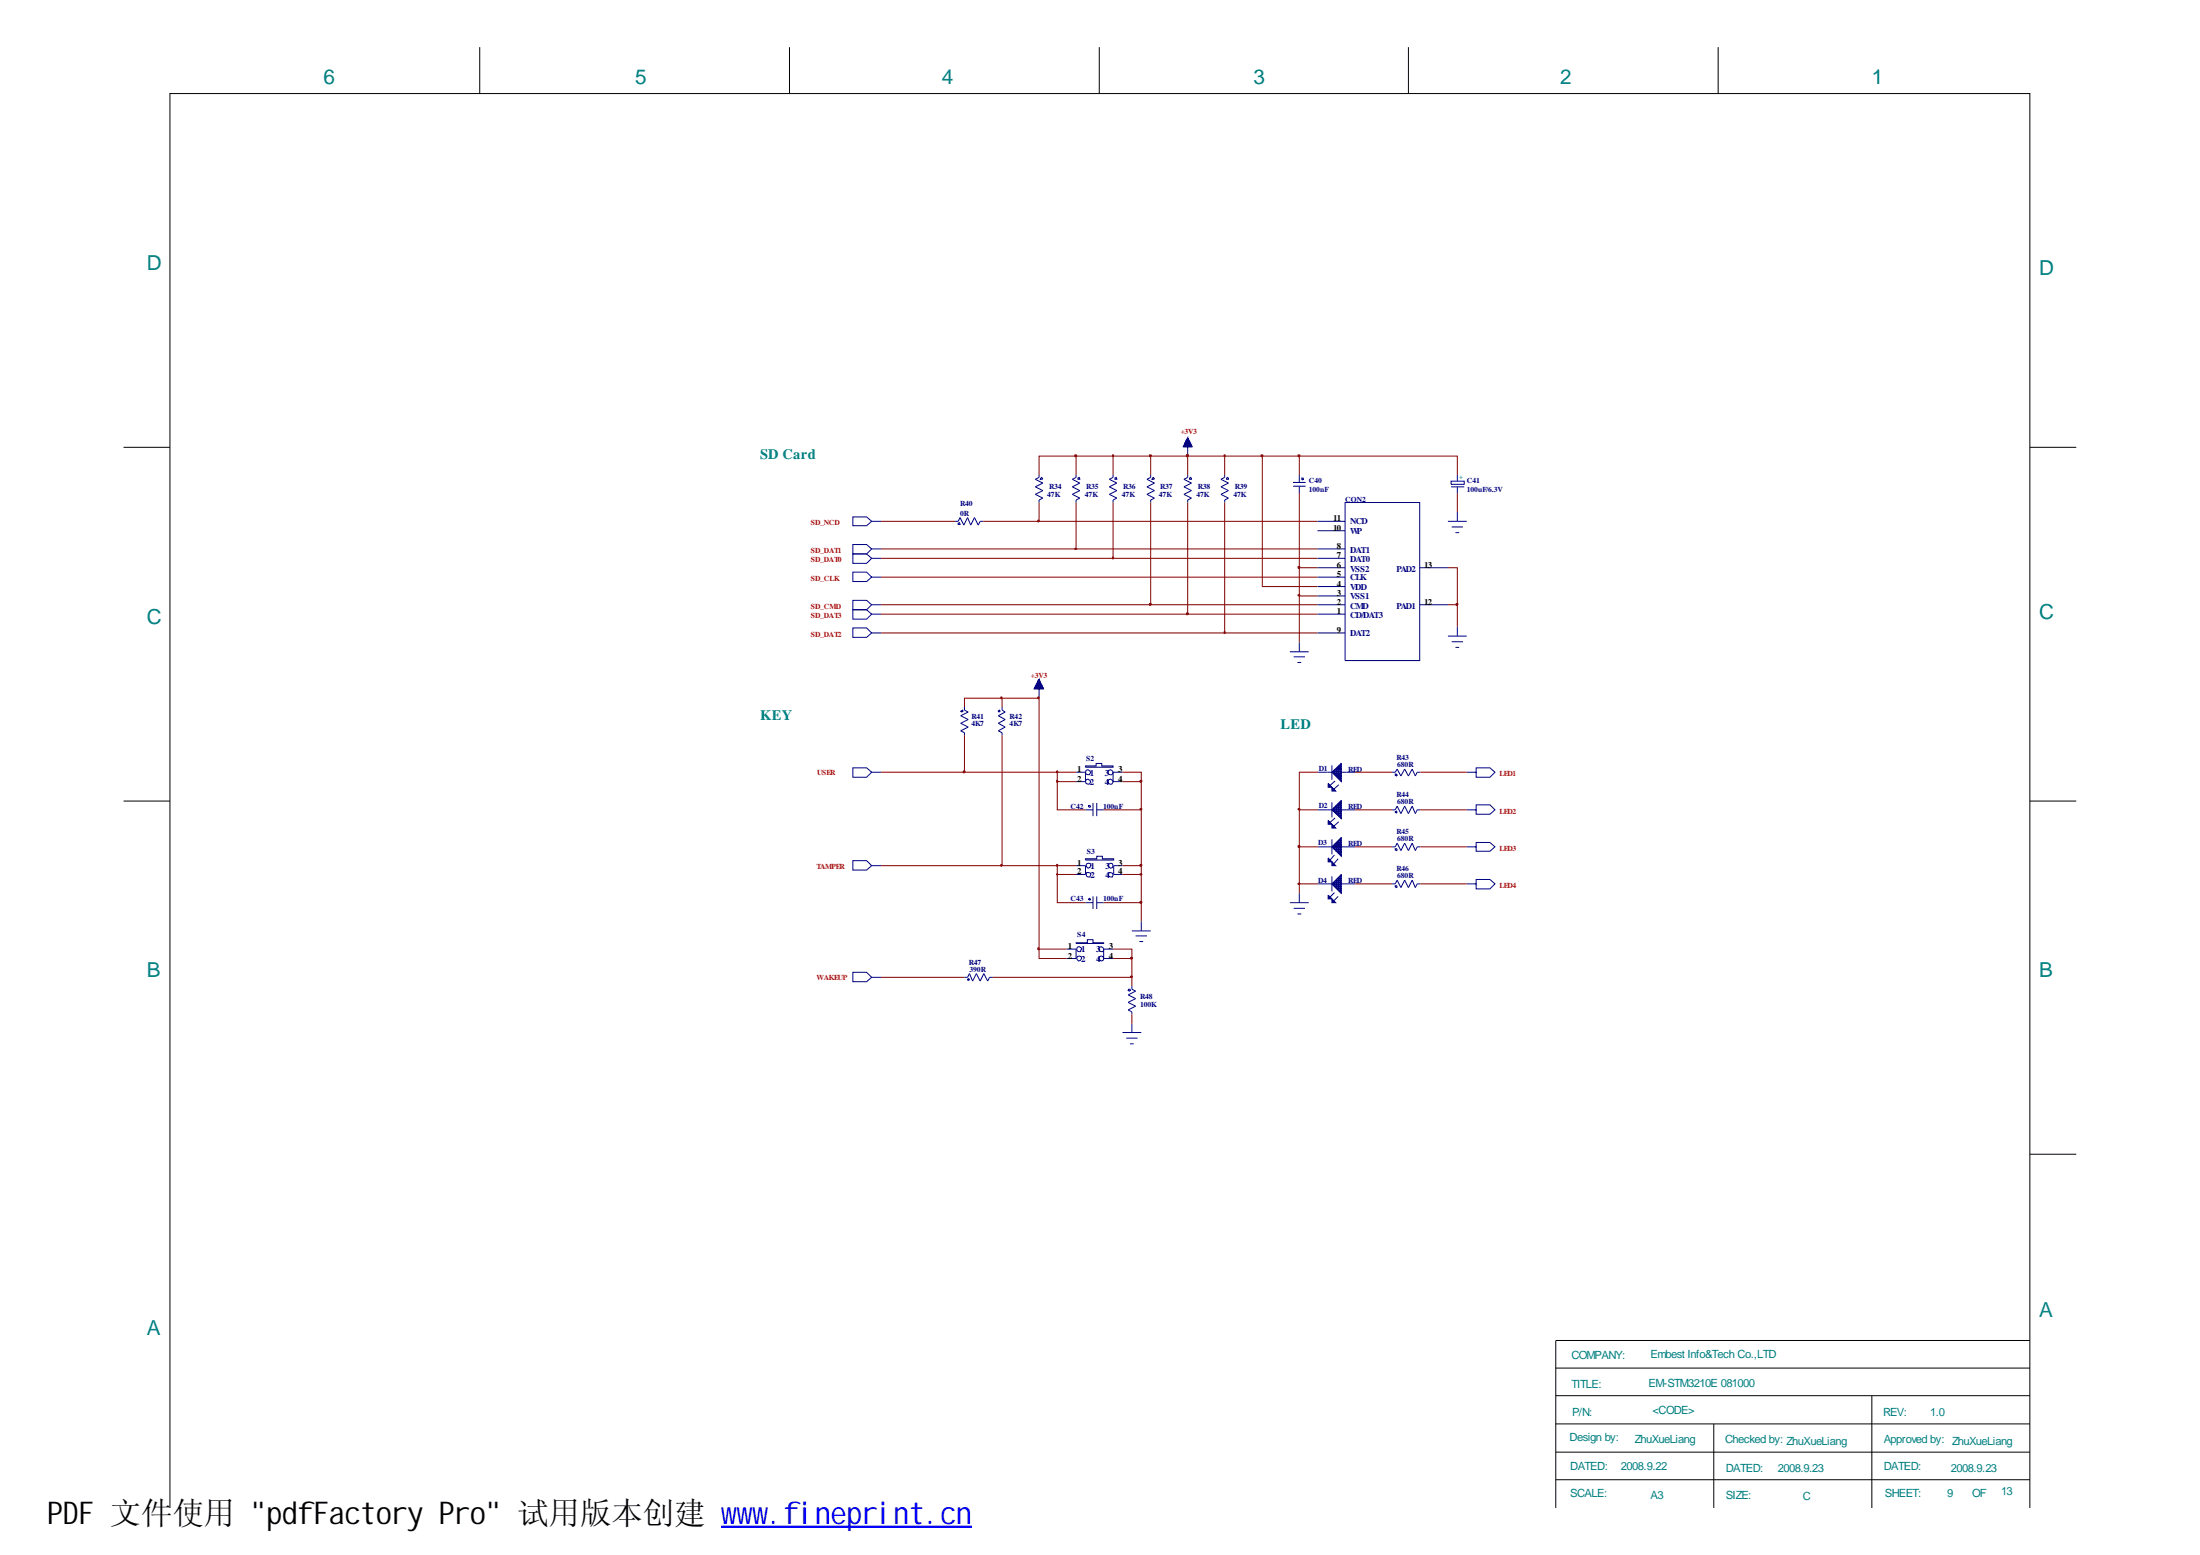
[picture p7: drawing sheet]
<svg xmlns="http://www.w3.org/2000/svg" width="297mm" height="210mm" viewBox="0 0 297 210" stroke-linecap="round" stroke-linejoin="round" font-family="sans-serif">
<g fill="none" stroke="#000080" stroke-width=".14">
<path d="M159.9 60h.9M159.9 59.9h.9v.4M160 59.6h.7M160.1 59.5h.5v.8M160.1 59.5v.8M160.2 59.5h.3M160.2 59.4h.3v.9M160.2 59.3v1M160.3 59.3h.1M160.7 59.8h-.8v.5M117.7 77.9l-.7-.7h-1.9v1.3h1.9l.7-.6h1.3M117.7 70.4l-.7-.6h-1.9v1.2h1.9l.7-.6h1.3"/>
<path d="M117.7 74.1l-.7-.6h-1.9v1.3h1.9l.7-.7h1.3M117.7 75.4l-.7-.6h-1.9v1.2h1.9l.7-.6h1.3M128.9 70.4h.5l.2-.5 .5 1 .5-1 .5 1 .5-1 .5 1 .2-.5h.5M129.4 70.6l.1-.1 .1 .3h-.2zM140.3 64.1v.3l-.5 .3 1 .5-1 .5 1 .5-1 .5 1 .5-.5 .3v.3M140.5 64.5l.1-.1 .2 .2-.3 .1zM145.3 64.1v.3l-.5 .3 1 .5-1 .5 1 .5-1 .5 1 .5-.5 .3v.3M145.5 64.5l.2-.1 .1 .3h-.3zM150.3 64.1v.3l-.5 .3 1 .5-1 .5 1 .5-1 .5 1 .5-.5 .3v.3M150.5 64.5l.2-.1 .1 .3h-.3zM155.4 64.1v.3l-.5 .3 1 .5-1 .5 1 .5-1 .5 1 .5-.5 .3v.3M155.6 64.5l.1-.1 .2 .2-.4 .1z"/>
<path d="M159.8 60.2h1.2v.1h-1.2zM159.9 60h1v.3M160 60.3v-.6h.7v.6M160.3 60.3v-1.1h.1v1.1M160.4 60.3v-1.2l.6 1.2h-1.2l.6-1.2v2.5M160.4 64.1v.3l-.5 .3 1 .5-1 .5 1 .5-1 .5 1 .5-.5 .3v.3M160.6 64.5l.2-.1 .1 .3h-.3zM161 60.1h-1.1v.2M165.4 64.1v.3l-.6 .3 1.1 .5-1.1 .5 1.1 .5-1.1 .5 1.1 .5-.5 .3v.3M165.6 64.5l.2-.1 .1 .3h-.3zM174.6 65.6h1.7M174.6 65.1h1.7"/>
<path d="M175.4 64.1v1M175.4 65.6v1M175.8 64.5h.1l.1 .2-.1 .1zM177.9 70.4h3.7M177.9 71.6h3.7M177.9 74.1h3.7M177.9 75.4h3.7M177.9 76.6h3.7M177.9 77.9h3.7M177.9 79.2h3.7M181.6 67.8h10.1v21.4h-10.1zM191.7 76.6h3.8"/>
<path d="M195.5 70.4h2.5M195.9 65h1.8v.4h-1.8zM195.9 65.7h1.8M196 71.1h1.5M196.5 71.9h.5M196.8 64.1v.9M196.8 65.7v.9M196.8 69.1v1.3M117.7 81.6l-.7-.6h-1.9v1.3h1.9l.7-.7h1.3M117.7 82.9l-.7-.6h-1.9v1.3h1.9l.7-.7h1.3M117.7 85.4l-.7-.6h-1.9v1.2h1.9l.7-.6h1.3M129.8 95.9h.2v.1l-.1 .1-.2-.1z"/>
<path d="M130.2 95.4v.5l.5 .2-1 .5 1 .5-1 .5 1 .5-1 .6 .5 .2v.3M134.8 95.9h.2v.1l-.1 .1zM135.3 95.4v.5l.4 .2-.9 .5 .9 .5-.9 .5 .9 .5-.9 .6 .5 .2v.3M139.7 92.9h1.2v.1h-1.3M139.8 92.7h1v.3M139.9 92.6h.8v.4M139.9 92.4h.7v.6M140 92.3h.5v.7M140 92.2v.8M140 92.2h.5M140.1 92h.4v1M140.1 92h.3"/>
<path d="M140.1 93v-1.1h.3v1.1M140.2 91.8h.1v1.2M140.2 91.7v1.3M140.3 91.7l.6 1.3h-1.3l.7-1.3v2.5M140.5 92.1h-.5v.9M140.6 92.5h-.7v.5M140.7 92.6h-.9v.4M140.8 92.8h-1.1v.2M174.2 88h2.5M174.7 88.7h1.5M175.2 89.4h.5M175.4 86.7v1.3"/>
<path d="M177.9 80.4h3.7M177.9 81.6h3.7M177.9 82.9h3.7M177.9 85.4h3.7M191.7 81.6h3.8M195.5 85.9h2.5M196 86.6h1.5M196.5 87.4h.5M196.8 84.6v1.3M117.7 104.2l-.7-.6h-1.9v1.3h1.9l.7-.7h1.3M117.7 116.9l-.7-.7h-1.9v1.2h1.9l.7-.5h1.3M145.3 104.2h1.3v1.3h-1.3"/>
<path d="M145.3 116.9h1.3v1.1h-1.3M146.6 103.4h1.4v-.3h.8v.3h1.5v.2h-3.7zM146.6 115.9h1.5v-.3h.7v.3h1.6v.2h-3.8zM146.6 109.3h1M146.6 104l.3-.1 .3 .2v.2l-.1 .3-.5-.1v-.3zM146.6 105.3l.3-.1 .3 .1v.3l-.1 .2h-.5v-.3zM146.7 116.6l.3-.1 .2 .1 .1 .3h-.1v.2l-.3 .1-.2-.2-.1-.2zM146.7 117.8l.5 .1 .1 .1-.1 .4-.5-.1-.1-.3zM147 108.7h.2v.2v.1l-.2-.1zM147.6 108.4v1.8M148.1 109.3h.9M148.1 108.4v1.8"/>
<path d="M149.7 104l.2-.1 .3 .2 .1 .2-.2 .3-.4-.1-.1-.3zM149.7 105.3l.2-.1 .3 .1 .1 .3-.2 .2h-.4l-.1-.3zM149.8 116.6l.1-.1 .3 .1 .1 .3-.1 .2-.3 .1-.2-.2-.1-.2zM149.8 117.8l.4 .1 .1 .1-.1 .4-.5-.1-.1-.3zM150.3 104.2v1.3M150.3 104.2h1.3M150.3 105.5h1.3M151.6 116.9h-1.2v1.1h1.2M178 114.3h1.8M178 119.3h1.8M178 104.2h1.8M178 109.3h1.8"/>
<path d="M179.3 105.8l.5 .5h-.5zM179.3 110.8l.5 .5h-.5zM179.3 115.8l.5 .5h-.5zM179.3 106.2h.4v.1M179.3 106.1h.4v.2M179.3 105.9h.2v.4M179.3 105.8h.1v.5M179.3 110.8h.1v.5M179.3 110.9h.2v.4M179.3 116h.2v.3M179.3 111.1h.4v.2M179.3 111.2h.4v.1"/>
<path d="M179.3 116.3h.4M179.3 116.1h.4M179.3 115.8h.1M179.4 115.9v.4M179.7 116.2v.1M179.8 104.2l1.3-1.1v2.4zM179.8 106.3l.5 .5h-.5zM179.8 111.3l.5 .5h-.5zM179.8 116.3l.5 .6h-.5zM179.8 106.4h.1v.4M179.8 111.4h.1v.4M179.8 106.4h.2v.4"/>
<path d="M179.8 111.4h.2v.4M179.8 116.5h.2v.4M179.8 106.6h.4v.2M179.8 111.6h.4v.2M179.8 106.7h.5v.1M179.8 111.7h.5v.1M179.8 116.8h.5v.1M179.8 103.3v2M179.8 108.3v2M179.8 113.3v2M179.8 118.3v2M179.8 116.3h.1"/>
<path d="M179.9 104.2v.1h1.2M179.9 104.2h1.2M179.9 116.4v.5M180 109.1v.4h1.1M180 109.1h1.1M180 119.5h1.1M180.1 114.7h1M180.1 119.6h1M180.2 104v.6h.9M180.2 103.9h.9M180.2 116.7v.2M180.2 115.4l-.6 .7"/>
<path d="M180.3 108.9v.8h.8M180.3 105.4l-.7 .6M180.3 108.8h.8M180.3 110.4l-.7 .6M180.3 119.7h.8M180.3 114.9h.8M180.3 119.9h.8M180.5 108.6v1.4h.6M180.5 108.6h.6M180.5 120h.6M180.6 115.1h.5M180.7 115.9l-.6 .7h-.3"/>
<path d="M180.8 108.4v1.9h.3M180.8 105.9l-.7 .6M180.8 108.3h.3M180.8 110.9l-.7 .6M180.8 115.3h.3M181.1 103.5h-.4v1.6h.4M181.1 108.5h-.4v1.6h.4M181.1 113.5h-.4v1.7M181.1 118.5h-.4v1.7M181.1 114.3h1.9M181.1 108v2.5l-1.3-1.2zM181.1 113v2.6l-1.3-1.3z"/>
<path d="M181.1 118v2.6l-1.3-1.3zM181.1 104.1h-1.1v.3h1.1M181.1 114.1h-1.1v.4h1.1M181.1 119.1h-1.1v.5M181.1 103.8h-.8v.9h.8M181.1 113.9h-.8v.8h.8M181.1 118.9h-.8v.9M181.1 103.6h-.6v1.3h.6M181.1 113.6h-.6v1.4h.6M181.1 118.6h-.6v1.5M181.1 103.1h-.1v2.3h.1M181.1 108.1h-.1v2.3h.1"/>
<path d="M181.1 113.1h-.1v2.4h.1M181.1 118.1h-.1v2.5M181.1 109.2h-1.2v.1h3.1M181.1 114.2h-1.2v.2h1.2M181.1 109h-.9v.6h.9M181.1 114h-.9v.7M181.1 119.1h-.9v.5M181.1 103.7h-.7v1.1h.7M181.1 108.7h-.7v1.1h.7M181.1 113.7h-.7v1.2M181.1 118.8h-.7v1.1M181.1 103.2h-.2v2.1h.2"/>
<path d="M181.1 108.2h-.2v2.1h.2M181.1 113.2h-.2v2.2M181.1 118.3h-.2v2.1M181.1 103.3h-.3v1.9h.3M181.1 113.4h-.3v1.8h.3M181.1 118.4h-.3v1.9M181.1 104.2h1.9M183 119.3h-3.1v.1h1.2M188 114.3h.4l.2-.5 .5 1 .6-1 .5 1 .5-1 .4 1 .2-.5h.5M188 119.3h.4l.2-.5 .5 1 .6-1 .5 1 .5-1 .4 1 .2-.5h.5M188 104.2h.4l.2-.4 .5 .9 .6-.9 .5 .9 .5-.9 .4 .9 .2-.5h.5M188 109.3h.4l.2-.5 .5 1 .6-1 .5 1 .5-1 .4 1 .2-.5h.5"/>
<path d="M188.4 114.6h.2v.1v.1l-.2-.1zM188.4 119.6h.2v.1v.1l-.2-.1zM188.4 104.5h.2v.2h-.2zM188.4 109.6l.2-.1v.2zM198 104.2h1.3v-.6h1.9l.6 .6-.6 .7h-1.9v-.7M198 109.3h1.3v-.7h1.9l.6 .7-.6 .6h-1.9v-.6M198 114.3h1.3v-.6h1.9l.6 .6-.6 .6h-1.9v-.6M198 119.3h1.3v-.6h1.9l.6 .6-.6 .7h-1.9v-.7M117.7 131.9l-.7-.7h-1.9v1.3h1.9l.7-.6h1.3M130.2 131.9h.4l.3-.5 .4 1 .5-1 .5 1 .5-1 .5 1 .3-.5h.4M130.6 132.2l.2-.1 .1 .2h-.2zM144 128.1h1.3v1.3h-1.3"/>
<path d="M145.3 127.3h1.5v-.5h.8v.5h1.4v.1h-3.7zM145.5 127.9l.2-.1 .3 .1v.2l-.1 .4-.4-.1-.1-.3zM145.5 129.1l.2-.1 .3 .1v.3l-.1 .2-.3 .1-.1-.1-.1-.2zM146.6 121.8h1M147 121.3h.2v.1v.1zM147.6 121v1.7M148.1 121v1.7M148.1 121.8h.9M148.5 127.9l.2-.1 .2 .1 .1 .2-.1 .4-.5-.1-.1-.3zM148.5 129.1l.2-.1 .2 .1 .1 .3-.1 .2-.2 .1-.3-.1-.1-.2zM149 128.1v1.3M149 128.1h1.3"/>
<path d="M149 129.4h1.3M151.6 139.4h2.5M152.4 133.5h.2l.1 .2-.2 .1-.2-.1zM152.8 133.1v.4l.5 .3-1 .5 1 .5-1 .5 1 .5-1 .5 .5 .3v.3M152.8 138.2v1.2M152.8 125.7h2.6M153.3 126.3h1.6M153.8 127.1h.5M154.1 124.4v1.3M174.2 121.8h2.5M174.7 122.6h1.5M175.2 123.4h.5"/>
<path d="M175.4 120.6v1.2M179.3 120.8l.5 .5h-.5zM179.3 120.9h.1v.4M179.3 121.2h.4v.1M179.3 121.3h.4M179.3 121h.2M179.5 121.1v.2M179.8 121.3l.5 .5h-.5zM179.8 121.4h.1v.4M179.8 121.8h.5M179.8 121.5h.2M180 121.6v.2"/>
<path d="M180.2 121.7v.1M180.2 120.5l-.6 .6M180.6 120.2h.5M180.7 121l-.6 .6h-.3M180.8 120.2h.3M180.8 120.4h.3M181 120.5h.1M152.1 140.1h1.5M152.6 140.9h.5"/>
</g>
<g fill="none" stroke="#800000" stroke-width=".14">
<path d="M119 70.4h9.9M119 75.4h58.9M119 77.9h58.9M132.8 70.4h7.5M140.3 67.8v2.6h37.6M140.3 64.1v-2.5h5v2.5M145.3 61.6h10.1M145.3 67.8v6.3h-26.3M145.3 74.1h32.6M150.3 61.6v2.5M150.3 67.8v7.6M155.4 61.6h15"/>
<path d="M155.4 61.6v2.5M155.4 67.8v13.8M160.4 61.6v2.5M160.4 67.8v15.1M165.4 61.6v2.5M165.4 67.8v17.6M170.4 61.6v17.6h7.5M170.4 61.6h5v2.5M175.4 61.6h21.4v2.5M175.4 66.6v10h2.5M175.4 76.6v10.1M195.5 76.6h1.3v5"/>
<path d="M196.8 66.6v2.5M119 81.6h58.9M119 82.9h58.9M119 85.4h58.9M130.2 95.4v-1.2h10.1v33.9M130.2 99.2v5M135.3 94.2v1.2M135.3 99.2v17.7M175.4 80.4h2.5M195.5 81.6h1.3M196.8 81.6v3M119 116.9h26.3"/>
<path d="M119 104.2h23.7M142.7 118v3.8h3.9M142.7 116.9v1.1M142.7 118h2.6M145.3 105.5h-2.6v3.8h3.9M145.3 104.2h-2.6v1.3M151.6 104.2h2.5v1.3M151.6 105.5h2.5M151.6 116.9h2.5M154.1 116.9v1.1h-2.5M154.1 118v3.8h-5.1M154.1 109.3v7.6"/>
<path d="M154.1 105.5v3.8h-5.1M178 104.2h-2.6v5.1M178 109.3h-2.6v5M178 114.3h-2.6v5M178 119.3h-2.6v1.3M183 114.3h5M183 104.2h5M183 119.3h5M183 109.3h5M191.8 114.3h6.2M191.8 104.2h6.2M191.8 119.3h6.2"/>
<path d="M191.8 109.3h6.2M119 131.9h11.2M144 128.1h-3.7v1.3h3.7M150.3 128.1h2.5v1.3M150.3 129.4h2.5M152.8 129.4v2.5h-18.8M152.8 131.9v1.2M152.8 136.9v1.3M154.1 121.8v2.6"/>
</g>
<g fill="#800000" stroke="#800000" stroke-width=".14">
<path d="M140.1 70.2l.2 .1-.1 .2z" fill-rule="evenodd"/>
<path d="M160.2 61.4h.2v.2h-.2z" fill-rule="evenodd"/>
<path d="M165.3 61.4l.1 .1v.2z" fill-rule="evenodd"/>
<path d="M155.2 61.4h.2v.2h-.2z" fill-rule="evenodd"/>
<path d="M145.1 61.4h.2v.2h-.2z" fill-rule="evenodd"/>
<path d="M170.3 61.4h.2v.2h-.2z" fill-rule="evenodd"/>
<path d="M175.3 61.4h.2v.2h-.2z" fill-rule="evenodd"/>
<path d="M150.2 61.4l.2 .1-.1 .2z" fill-rule="evenodd"/>
<path d="M153.9 105.4h.2v.1h-.2z" fill-rule="evenodd"/>
<path d="M153.9 109.2h.3l-.2 .1z" fill-rule="evenodd"/>
<path d="M153.9 116.7h.2v.2h-.2z" fill-rule="evenodd"/>
<path d="M153.9 118h.3l-.2 .1z" fill-rule="evenodd"/>
<path d="M153.9 121.7h.2v.2h-.2z" fill-rule="evenodd"/>
<path d="M152.7 129.2h.2v.2h-.2z" fill-rule="evenodd"/>
<path d="M152.7 131.8h.2l-.2 .1z" fill-rule="evenodd"/>
<path d="M150.2 75.2l.2 .1-.1 .2z" fill-rule="evenodd"/>
<path d="M145.1 74l.3 .1-.2 .1z" fill-rule="evenodd"/>
<path d="M155.2 81.5h.2v.2h-.2z" fill-rule="evenodd"/>
<path d="M160.2 82.7h.2v.2h-.2z" fill-rule="evenodd"/>
<path d="M165.3 85.3l.1 .1v.1z" fill-rule="evenodd"/>
<path d="M142.7 105.4h.1l-.1 .2z" fill-rule="evenodd"/>
<path d="M130.1 104.1h.1v.2h-.1z" fill-rule="evenodd"/>
<path d="M142.7 104.1l.1 .1-.1 .1z" fill-rule="evenodd"/>
<path d="M142.7 118h.1l-.1 .1z" fill-rule="evenodd"/>
<path d="M135.1 116.7l.2 .1-.1 .1z" fill-rule="evenodd"/>
<path d="M142.7 116.7l.1 .1-.1 .1z" fill-rule="evenodd"/>
<path d="M135.1 94.1l.2 .1-.1 .1z" fill-rule="evenodd"/>
<path d="M140.1 128h.2l-.1 .2z" fill-rule="evenodd"/>
<path d="M140.1 94.1l.2 .1-.1 .1z" fill-rule="evenodd"/>
<path d="M175.3 76.5h.2v.2h-.2z" fill-rule="evenodd"/>
<path d="M175.3 80.3l.2 .1h-.2z" fill-rule="evenodd"/>
<path d="M160.2 61.4h.2v.2h-.2z" fill-rule="evenodd"/>
<path d="M175.3 109.2h.2l-.2 .1z" fill-rule="evenodd"/>
<path d="M175.3 114.2h.2v.1h-.2z" fill-rule="evenodd"/>
<path d="M175.3 119.2l.2 .1-.2 .1z" fill-rule="evenodd"/>
<path d="M196.6 81.5h.2v.2h-.2z" fill-rule="evenodd"/>
</g>
<g fill="none" stroke="#000" stroke-width=".14">
<path d="M64.8 6.4v6.2M106.6 6.4v6.2M148.4 6.4v6.2M190.2 6.4v6.2M232 6.4v6.2M16.7 60.4h6.2M274.1 60.4h6.2M16.7 108.1h6.2M274.1 108.1h6.2M274.1 155.8h6.2M210.1 196h64M210.1 199.7h64"/>
<path d="M210.1 184.7h64M210.1 188.4h64M210.1 192.2h64M231.4 192.2v11.4M252.7 188.4v15.2M274.1 180.9h-64v22.7M22.9 203.6v-191h251.2v191"/>
</g>
<path d="M97.4 206h33.8" fill="none" stroke="#00f" stroke-width=".18"/>
<path d="M97.4 206.1h33.8" fill="none" stroke="#00f" stroke-width=".17"/>
<text font-size="4.2" x="6.3" y="205.7">PDF 文件使用 &quot;pdfFactory Pro&quot; 试用版本创建 www.fineprint.cn</text>
<g font-size="2.8" fill="#008080">
<text x="43.7" y="11.4">6</text>
<text x="85.8" y="11.4">5</text>
<text x="127.2" y="11.4">4</text>
<text x="169.2" y="11.4">3</text>
<text x="210.7" y="11.4">2</text>
<text x="252.7" y="11.4">1</text>
<text x="19.8" y="36.5">D</text>
<text x="275.3" y="37.1">D</text>
<text x="275.3" y="83.6">C</text>
<text x="19.8" y="84.3">C</text>
<text x="19.8" y="131.9">B</text>
<text x="275.3" y="131.9">B</text>
<text x="275.3" y="177.7">A</text>
<text x="19.8" y="180.3">A</text>
</g>
<g font-size="1.9" fill="#008080">
<text x="102.6" y="62">SD Card</text>
<text x="102.6" y="97.1">KEY</text>
<text x="172.9" y="98.4">LED</text>
</g>
<g font-size="1.5" fill="#008080">
<text x="212.2" y="183.4">COMPANY:</text>
<text x="222.8" y="183.3">Embest Info&amp;Tech Co.,LTD</text>
<text x="212.2" y="187.3">TITLE:</text>
<text x="212.3" y="191.1">P/N:</text>
<text x="222.6" y="187.2">EM-STM3210E 081000</text>
<text x="223.1" y="190.9">&lt;CODE&gt;</text>
<text x="254.3" y="191.2">REV:</text>
<text x="260.6" y="191.2">1.0</text>
<text x="211.9" y="194.5">Design by:</text>
<text x="220.7" y="194.7">ZhuXueLiang</text>
<text x="232.9" y="194.7">Checked by: ZhuXueLiang</text>
<text x="254.3" y="194.8">Approved by: ZhuXueLiang</text>
<text x="212" y="202.1">SCALE:</text>
<text x="212" y="198.5">DATED:</text>
<text x="218.9" y="198.5">2008.9.22</text>
<text x="222.8" y="202.4">A3</text>
<text x="233" y="202.3">SIZE:</text>
<text x="233" y="198.6">DATED:</text>
<text x="240" y="198.7">2008.9.23</text>
<text x="243.4" y="202.5">C</text>
<text x="254.3" y="198.5">DATED:</text>
<text x="254.5" y="202.1">SHEET:</text>
<text x="262.9" y="202">9</text>
<text x="263.4" y="198.6">2008.9.23</text>
<text x="266.3" y="202">OF</text>
<text x="270.2" y="201.9">13</text>
</g>
<g font-size="1.2">
<text x="180" y="70.4">11</text>
<text x="180" y="71.6">10</text>
<text x="180.5" y="74.1">8</text>
<text x="180.5" y="75.4">7</text>
<text x="180.5" y="76.6">6</text>
<text x="180.5" y="77.9">5</text>
<text x="192.3" y="76.6">13</text>
<text x="180.5" y="79.2">4</text>
<text x="180.5" y="80.4">3</text>
<text x="180.5" y="81.6">2</text>
<text x="180.5" y="82.9">1</text>
<text x="192.3" y="81.6">12</text>
<text x="180.5" y="85.4">9</text>
<text x="145.5" y="104.2">1</text>
<text x="145.5" y="105.5">2</text>
<text x="151" y="104.2">3</text>
<text x="151" y="105.5">4</text>
<text x="145.5" y="116.9">1</text>
<text x="145.5" y="118">2</text>
<text x="151" y="116.9">3</text>
<text x="151" y="118">4</text>
<text x="144.2" y="128.1">1</text>
<text x="144.2" y="129.4">2</text>
<text x="149.7" y="128.1">3</text>
<text x="149.7" y="129.4">4</text>
</g>
<g font-size="1.2" fill="#000080">
<text x="182.3" y="70.8">NCD</text>
<text x="182.3" y="72.1">WP</text>
<text x="182.3" y="74.6">DAT1</text>
<text x="182.3" y="75.9">DAT0</text>
<text x="182.3" y="77.1">VSS2</text>
<text x="188.6" y="77.1">PAD2</text>
<text x="182.3" y="78.3">CLK</text>
<text x="182.3" y="79.6">VDD</text>
<text x="182.3" y="80.9">VSS1</text>
<text x="182.3" y="82.1">CMD</text>
<text x="182.3" y="83.4">CD/DAT3</text>
<text x="188.6" y="82.1">PAD1</text>
<text x="182.3" y="85.9">DAT2</text>
<text x="147.2" y="104.7">1</text>
<text x="147.2" y="106">2</text>
<text x="149.2" y="104.7">3</text>
<text x="149.2" y="106">4</text>
<text x="147.2" y="117.3">1</text>
<text x="147.2" y="118.5">2</text>
<text x="149.3" y="117.3">3</text>
<text x="149.3" y="118.5">4</text>
<text x="146" y="128.5">1</text>
<text x="146" y="129.8">2</text>
<text x="148" y="128.5">3</text>
<text x="148" y="129.8">4</text>
</g>
<g font-size="1" fill="#f00">
<text x="159.4" y="58.6">+3V3</text>
<text x="109.5" y="70.9">SD_NCD</text>
<text x="109.5" y="74.6">SD_DAT1</text>
<text x="109.5" y="75.9">SD_DAT0</text>
<text x="109.5" y="83.4">SD_DAT3</text>
<text x="109.5" y="78.4">SD_CLK</text>
<text x="109.5" y="82.1">SD_CMD</text>
<text x="109.5" y="86">SD_DAT2</text>
<text x="139.2" y="91.5">+3V3</text>
<text x="110.3" y="104.6">USER</text>
<text x="202.4" y="104.7">LED1</text>
<text x="202.4" y="109.8">LED2</text>
<text x="110.2" y="117.3">TAMPER</text>
<text x="202.4" y="114.8">LED3</text>
<text x="202.4" y="119.8">LED4</text>
<text x="110.2" y="132.3">WAKEUP</text>
</g>
<g font-size="1" fill="#000080">
<text x="176.7" y="65.2">C40</text>
<text x="198" y="65.2">C41</text>
<text x="129.6" y="68.3">R40</text>
<text x="129.6" y="69.6">0R</text>
<text x="141.4" y="67.1">47K</text>
<text x="141.6" y="66.1">R34</text>
<text x="146.5" y="67.1">47K</text>
<text x="146.6" y="66.1">R35</text>
<text x="151.5" y="67.1">47K</text>
<text x="151.6" y="66.1">R36</text>
<text x="156.5" y="67.1">47K</text>
<text x="156.6" y="66.1">R37</text>
<text x="161.5" y="67.1">47K</text>
<text x="161.7" y="66.1">R38</text>
<text x="166.5" y="67.1">47K</text>
<text x="166.7" y="66.1">R39</text>
<text x="176.7" y="66.5">100nF</text>
<text x="181.6" y="67.7">CON2</text>
<text x="198" y="66.5">100uF/6.3V</text>
<text x="131.1" y="97">R41</text>
<text x="131.1" y="98.1">4K7</text>
<text x="136.3" y="97">R42</text>
<text x="136.3" y="98.1">4K7</text>
<text x="146.6" y="102.7">S2</text>
<text x="178.1" y="104.1">D1</text>
<text x="182" y="104.2">RED</text>
<text x="188.6" y="102.5">R43</text>
<text x="188.6" y="107.6">R44</text>
<text x="188.6" y="103.6">680R</text>
<text x="144.5" y="109.1">C42</text>
<text x="148.9" y="109.1">100nF</text>
<text x="178.1" y="109.1">D2</text>
<text x="182" y="109.1">RED</text>
<text x="188.6" y="112.6">R45</text>
<text x="188.6" y="113.6">680R</text>
<text x="188.6" y="108.6">680R</text>
<text x="146.7" y="115.2">S3</text>
<text x="178" y="114.1">D3</text>
<text x="178" y="119.1">D4</text>
<text x="182" y="114.2">RED</text>
<text x="182" y="119.2">RED</text>
<text x="188.6" y="117.6">R46</text>
<text x="188.6" y="118.5">680R</text>
<text x="144.5" y="121.7">C43</text>
<text x="148.9" y="121.7">100nF</text>
<text x="130.8" y="130.2">R47</text>
<text x="130.9" y="131.2">390R</text>
<text x="145.5" y="126.5">S4</text>
<text x="153.9" y="134.8">R48</text>
<text x="153.9" y="136">100K</text>
</g>
<text font-size=".9" fill="#008080" x="197" y="64.7">+</text>
</svg>
